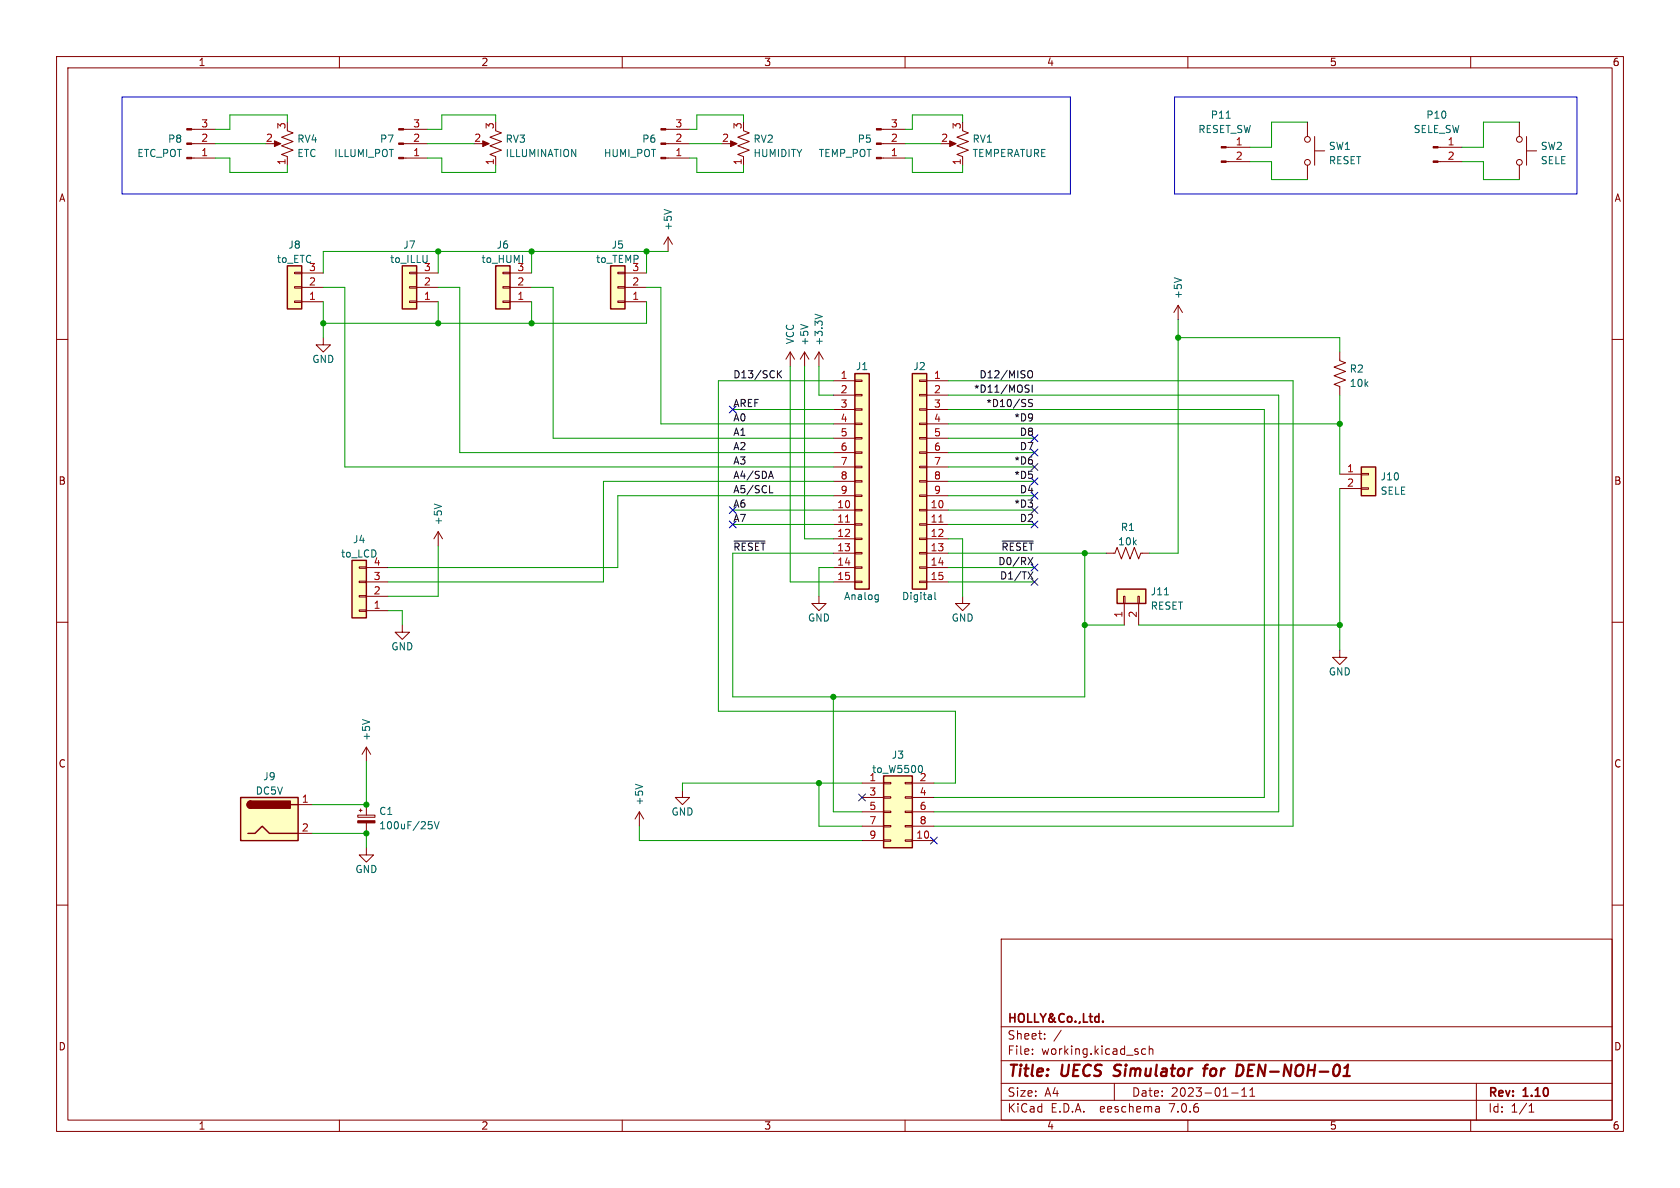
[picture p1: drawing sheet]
<svg xmlns="http://www.w3.org/2000/svg" width="297mm" height="210mm" viewBox="0 0 297 210" stroke-linecap="round" stroke-linejoin="round" font-family="sans-serif">
<g fill="none" stroke="#840000" stroke-width=".18">
<path d="M10 10h277v190h-277zM12 12h273v186h-273zM60 10v2M110 10v2M160 10v2M210 10v2M260 10v2M33.9 22.9h4.2M33.9 25.4h4.2M33.9 27.9h4.2M48.3 25.4h1M50.8 23.1l1 .4-2 .8 2 .7-2 .8 2 .7-2 .8 1 .4v1.5"/>
<path d="M71.3 22.9h4.3M71.3 25.4h4.3M71.3 27.9h4.3M85.1 25.4h1M87.6 23.1l1 .4-2 .8 2 .7-2 .8 2 .7-2 .8 1 .4v1.5M117.7 22.9h4.2M117.7 25.4h4.2M117.7 27.9h4.2M128.9 25.4h1M131.4 23.1l1.1 .4-2.1 .8 2.1 .7-2.1 .8 2.1 .7-2.1 .8 1 .4v1.5M155.8 22.9h4.2M155.8 25.4h4.2"/>
<path d="M155.8 27.9h4.2M167.6 25.4h1.1M170.2 23.1l1 .4-2 .8 2 .7-2 .8 2 .7-2 .8 1 .4v1.5M216.8 28.6h4.2M216.8 26h4.2M231.1 21.6v2.5M231.1 29.2v2.6M232.4 26.7h1.8M232.4 24.1v5.1M254.2 28.6h4.2M254.2 26h4.2M268.6 21.6v2.5"/>
<path d="M268.6 29.2v2.6M269.9 26.7h1.8M269.9 24.1v5.1M10 60h2M52.1 48.1h1.2v.3h-1.2zM52.1 50.7h1.2v.2h-1.2zM52.1 53.2h1.2v.3h-1.2zM53.3 53.3h3.8M53.3 50.8h3.8M53.3 48.3h3.8M57.1 59.7v1.3h1.3l-1.3 1.2-1.2-1.2h1.2M72.4 48.1h1.3v.3h-1.3z"/>
<path d="M72.4 50.7h1.3v.2h-1.3zM72.4 53.2h1.3v.3h-1.3zM73.7 53.3h3.8M73.7 50.8h3.8M73.7 48.3h3.8M88.9 48.1h1.3v.3h-1.3zM88.9 50.7h1.3v.2h-1.3zM88.9 53.2h1.3v.3h-1.3zM90.2 53.3h3.8M90.2 50.8h3.8M90.2 48.3h3.8M109.2 48.1h1.3v.3h-1.3z"/>
<path d="M109.2 50.7h1.3v.2h-1.3zM109.2 53.2h1.3v.3h-1.3zM110.5 53.3h3.8M110.5 50.8h3.8M110.5 48.3h3.8M118.1 41.9l-.8 1.3M118.1 41.9v2.6M118.1 41.9l.8 1.3M208.3 54l-.8 1.2M208.3 54v2.5M208.3 54l.7 1.2M285 60h2"/>
<path d="M139.7 62.2l-.8 1.3M139.7 62.2v2.6M139.7 62.2l.8 1.3M142.2 62.2l-.7 1.3M142.2 62.2v2.6M142.2 62.2l.8 1.3M144.8 62.2l-.8 1.3M144.8 62.2v2.6M144.8 62.2l.7 1.3M147.3 67.3h3.8M147.3 69.9h3.8M147.3 72.4h3.8"/>
<path d="M147.3 74.9h3.8M147.3 77.5h3.8M151.1 79.9h1.3v.2h-1.3zM151.1 77.3h1.3v.3h-1.3zM151.1 74.8h1.3v.3h-1.3zM151.1 72.3h1.3v.2h-1.3zM151.1 69.7h1.3v.3h-1.3zM151.1 67.2h1.3v.2h-1.3zM162.6 79.9h1.2v.2h-1.2zM162.6 77.3h1.2v.3h-1.2zM162.6 74.8h1.2v.3h-1.2zM162.6 72.3h1.2v.2h-1.2z"/>
<path d="M162.6 69.7h1.2v.3h-1.2zM162.6 67.2h1.2v.2h-1.2zM163.8 67.3h3.8M163.8 69.9h3.8M163.8 72.4h3.8M163.8 74.9h3.8M163.8 77.5h3.8M236.9 62.2v1.6l1 .3-2.1 .8 2.1 .8-2.1 .7 2.1 .8-2.1 .7 1.1 .4v1.6M77.5 94l-.8 1.3M77.5 94v2.5M77.5 94l.7 1.3M147.3 90.2h3.8"/>
<path d="M147.3 92.7h3.8M147.3 95.3h3.8M147.3 97.8h3.8M147.3 80h3.8M147.3 82.6h3.8M147.3 85.1h3.8M147.3 87.6h3.8M151.1 97.7h1.3v.2h-1.3zM151.1 95.1h1.3v.3h-1.3zM151.1 92.6h1.3v.2h-1.3zM151.1 90h1.3v.3h-1.3zM151.1 87.5h1.3v.3h-1.3z"/>
<path d="M151.1 85h1.3v.2h-1.3zM151.1 82.4h1.3v.3h-1.3zM162.6 97.7h1.2v.2h-1.2zM162.6 95.1h1.2v.3h-1.2zM162.6 92.6h1.2v.2h-1.2zM162.6 90h1.2v.3h-1.2zM162.6 87.5h1.2v.3h-1.2zM162.6 85h1.2v.2h-1.2zM162.6 82.4h1.2v.3h-1.2zM163.8 90.2h3.8M163.8 92.7h3.8M163.8 95.3h3.8"/>
<path d="M163.8 97.8h3.8M163.8 80h3.8M163.8 82.6h3.8M163.8 85.1h3.8M163.8 87.6h3.8M195.6 97.8h1.5l.4-1 .7 2 .8-2 .8 2 .7-2 .8 2 .4-1h1.5M236.9 83.8h3.8M236.9 86.4h3.8M240.7 86.2h1.2v.3h-1.2zM240.7 83.7h1.2v.2h-1.2zM10 110h2M63.5 100.2h1.3v.3h-1.3z"/>
<path d="M63.5 102.7h1.3v.3h-1.3zM63.5 105.3h1.3v.2h-1.3zM63.5 107.8h1.3v.3h-1.3zM64.8 100.3h3.8M64.8 102.9h3.8M64.8 108h3.8M64.8 105.4h3.8M71.1 110.5v1.3h1.3l-1.3 1.2-1.3-1.2h1.3M144.8 105.4v1.3h1.2l-1.2 1.3-1.3-1.3h1.3M147.3 100.3h3.8M147.3 102.9h3.8M151.1 102.7h1.3v.3h-1.3z"/>
<path d="M151.1 100.2h1.3v.3h-1.3zM162.6 102.7h1.2v.3h-1.2zM162.6 100.2h1.2v.3h-1.2zM163.8 100.3h3.8M163.8 102.9h3.8M170.2 105.4v1.3h1.2l-1.2 1.3-1.3-1.3h1.3M198.6 105.4h.3v1.3h-.3zM198.8 106.7v3.8M201.2 105.4h.2v1.3h-.2zM201.3 106.7v3.8M236.9 114.9v1.3h1.2l-1.2 1.3-1.3-1.3h1.3M285 110h2"/>
<path d="M64.8 132.1v2.5M64.8 132.1l-.8 1.3M64.8 132.1l.7 1.3M120.6 139.7v1.3h1.3l-1.3 1.2-1.2-1.2h1.2M152.4 138.4h3.8M156.2 138.3h1.3v.3h-1.3zM160 138.3h1.3v.3h-1.3zM161.3 138.4h3.8M10 160h2M52.7 142.2h2.5M52.7 147.3h2.5M63.2 144.1h3.1v.4h-3.1z"/>
<path d="M63.5 143.3h.5M63.8 143v.5M64.8 149.9v1.2h1.2l-1.2 1.3-1.3-1.3h1.3M64.8 142.2v1.9M64.8 145.5v1.8M113 143.5l-.7 1.3M113 143.5v2.6M113 143.5l.8 1.3M152.4 148.6h3.8M152.4 141h3.8M152.4 143.5h3.8M152.4 146.1h3.8"/>
<path d="M156.2 148.5h1.3v.2h-1.3zM156.2 145.9h1.3v.3h-1.3zM156.2 143.4h1.3v.2h-1.3zM156.2 140.8h1.3v.3h-1.3zM160 148.5h1.3v.2h-1.3zM160 145.9h1.3v.3h-1.3zM160 143.4h1.3v.2h-1.3zM160 140.8h1.3v.3h-1.3zM161.3 148.6h3.8M161.3 141h3.8M161.3 143.5h3.8M161.3 146.1h3.8"/>
<path d="M285 160h2M177 166h108v32h-108zM60 198v2M110 198v2M160 198v2M177 194.5h108M177 191.5h108M177 187.5h108M177 181.5h108M182.5 186.3v.1M182.5 185.5v.1M184.7 183.6v.1"/>
<path d="M184.7 182.8v.1M187.6 182.1l-1.3 2M197 191.5v3M202.5 185.5l-.4-.1-.3 .3v.4l.2 .2h.5M203.2 185.5l.2-.1 .3 .1 .1 .9M203.2 184.9v1.5M204.9 195.7l.1 .9M205 196.5l-.2 .1M205 196h-.2M210 198v2M217.7 193.2h1.2M219.5 193.8h.9"/>
<path d="M219.5 192.7l.5-.4v1.5M221 193.8h.8M221 192.7l.4-.4v1.5M260 198v2M261 191.5v6.5M270.3 196.6h.9M270.3 195.5l.4-.4v1.5"/>
<circle cx="231.1" cy="28.7" r=".51"/>
<circle cx="231.1" cy="24.6" r=".51"/>
<circle cx="268.6" cy="28.7" r=".51"/>
<circle cx="268.6" cy="24.6" r=".51"/>
</g>
<path d="M196.8 190.1l.3 .1M197.1 188.4l-.1 .4 .1 .2M212.7 188.9h.8M213.6 188.2l-.4 .1-.2 .2-.2 1.7M219.3 188.2a1.11 1.11 0 0 1 0 1.9" fill="none" stroke="#840000" stroke-width=".4"/>
<path d="M195 180.5v.2" fill="none" stroke="#840000" stroke-width=".3"/>
<g fill="#ffffc2" stroke="#ffffc2" stroke-width=".18">
<path d="M151.1 66h2.6v38.1h-2.6z"/>
<path d="M156.2 137.2h5.1v12.7h-5.1z"/>
<path d="M240.7 82.6h2.5v5h-2.5z"/>
<path d="M197.5 104.1h5.1v2.6h-5.1z"/>
<path d="M161.3 66h2.5v38.1h-2.5z"/>
<path d="M107.9 47h2.6v7.6h-2.6z"/>
<path d="M87.6 47h2.6v7.6h-2.6z"/>
<path d="M42.5 141h10.2v7.6h-10.2z"/>
<path d="M71.1 47h2.6v7.6h-2.6z"/>
<path d="M50.8 47h2.5v7.6h-2.5z"/>
<path d="M62.2 99.1h2.6v10.1h-2.6z"/>
</g>
<g fill="none" stroke="#840000" stroke-width=".25">
<path d="M50.8 47h2.5v7.6h-2.5zM71.1 47h2.6v7.6h-2.6zM87.6 47h2.6v7.6h-2.6zM107.9 47h2.6v7.6h-2.6zM151.1 66h2.6v38.1h-2.6zM161.3 66h2.5v38.1h-2.5zM62.2 99.1h2.6v10.1h-2.6zM240.7 82.6h2.5v5h-2.5zM197.5 104.1h5.1v2.6h-5.1zM156.2 137.2h5.1v12.7h-5.1zM42.5 141h10.2v7.6h-10.2zM43.8 147.3h1.3l1.3-1.2 1.2 1.2h5.1"/>
<path d="M44.3 141.6a.64 .64 0 0 0-.6 .6 .64 .64 0 0 0 .6 .7M51.4 142.2h1.3"/>
</g>
<path d="M149.5 92.3h.7M166 92.3h.7" fill="none" stroke="#a90000" stroke-width=".18"/>
<g fill="none" stroke="#006464" stroke-width=".18">
<path d="M117.4 37l1.3 .5M216.8 20.9h.7M141.5 57.4l1.3 .4M144.1 55.5l1.3 .5M207.6 49.1l1.3 .4M76.8 89.1l1.2 .4M154.9 105.1l.4 .1M155.3 105.1v1.1l-.3 .2M155.3 105.9l-.4 .1M165.3 104.7v1.1l.2 .2M205.9 105.2h.7M64.1 127.2l1.2 .4"/>
<path d="M112.3 138.6l1.3 .5M162.7 135.3l.3 .2v.8M75.7 145.2h.7M76.2 145.7l.2 .3v.3l-.2 .2M76.8 145.2l.4 1.3 .4-1.3"/>
</g>
<g fill="#840000" stroke="#840000" stroke-width=".18">
<path d="M33 22.7h.9v.3h-.9z"/>
<path d="M33 25.3h.9v.2h-.9z"/>
<path d="M33 27.8h.9v.3h-.9z"/>
<path d="M85.3 24.9l1.2 .5-1.2 .5z"/>
<path d="M63.2 145.1h3.1v.4h-3.1z"/>
<path d="M116.8 22.7h.9v.3h-.9z"/>
<path d="M116.8 25.3h.9v.2h-.9z"/>
<path d="M116.8 27.8h.9v.3h-.9z"/>
<path d="M48.5 24.9l1.2 .5-1.2 .5z"/>
<path d="M215.9 28.4h.9v.3h-.9z"/>
<path d="M215.9 25.9h.9v.3h-.9z"/>
<path d="M253.4 28.4h.8v.3h-.8z"/>
<path d="M253.4 25.9h.8v.3h-.8z"/>
<path d="M70.5 22.7h.8v.3h-.8z"/>
<path d="M70.5 25.3h.8v.2h-.8z"/>
<path d="M70.5 27.8h.8v.3h-.8z"/>
<path d="M167.9 24.9l1.1 .5-1.1 .5z"/>
<path d="M154.9 22.7h.9v.3h-.9z"/>
<path d="M154.9 25.3h.9v.2h-.9z"/>
<path d="M154.9 27.8h.9v.3h-.9z"/>
<path d="M129.2 24.9l1.1 .5-1.1 .5z"/>
</g>
<g fill="#840000" stroke="#840000" stroke-width=".25">
<path d="M43.9 141.8l.4-.2v1.3a.64 .64 0 0 1-.6-.4 .64 .64 0 0 1 .2-.7z"/>
<path d="M44.3 141.6h7v1.3h-7z"/>
</g>
<g fill="none" stroke="#0f0f0f" stroke-width=".18">
<path d="M137.6 66.1l.6 .7M138.2 65.5l-.8 .8M181.4 68.7l.4 .1 .1 .3-.2 .2h-.3M181.4 68.1h.5M181.8 65.7l.2-.2a.43 .43 0 0 1 .5 .5v.4a.43 .43 0 0 1-.3 .4 .43 .43 0 0 1-.4-.2M182.5 68.1v1.2M182.5 70.7l-.4-.1-.2 .1v.4l.5 .2 .1 .3-.2 .3-.5-.1M129.8 95.7h5.5M136 84.2h.6M136.1 87.1h.6M136.3 83.3l.4 1.3M177.2 95.7h5.5"/>
<path d="M181.8 98.5l.8 1.3M182.6 98.5l-.8 1.3M181.8 101.1l.8 1.3M182.6 101.1l-.8 1.3"/>
</g>
<path d="M21.6 17.1h167.6v17.2h-167.6zM207.6 17.1h71.2v17.2h-71.2z" fill="none" stroke="#0000c2" stroke-width=".18"/>
<g fill="none" stroke="#009600" stroke-width=".18">
<path d="M38.1 27.9h2.5v2.6h10.2v-1.3M38.1 25.4h8.9M50.8 21.6v-1.3h-10.2v2.6h-2.5M75.6 27.9h2.5v2.6h9.5v-1.3M75.6 25.4h8.2M87.6 21.6v-1.3h-9.5v2.6h-2.5M121.9 27.9h1.3v2.6h8.2v-1.3M121.9 25.4h5.7M131.4 21.6v-1.3h-8.2v2.6h-1.3M160 27.9h1.3v2.6h8.9v-1.3M160 25.4h6.4M170.2 21.6v-1.3h-8.9v2.6h-1.3"/>
<path d="M221 28.6h3.8v3.2h6.3M231.1 21.6h-6.3v4.4h-3.8M258.4 28.6h3.9v3.2h6.3M268.6 21.6h-6.3v4.4h-3.9M57.1 50.8h3.9v31.8h86.3M57.1 53.3v6.4M77.5 50.8h3.8v29.2h66M77.5 44.5v3.8M77.5 53.3v3.9M94 50.8h3.8v26.7h49.5M94 44.5v3.8M94 53.3v3.9"/>
<path d="M114.3 50.8h2.5v24.1h30.5M114.3 44.5v3.8M114.3 53.3v3.9h-57.2M118.1 44.5h-61v3.8M208.3 56.5v41.3h-5.1M208.3 59.7h28.6v2.5M129.5 72.4h17.8M139.7 64.8v38.1h7.6M142.2 64.8v30.5h5.1M144.8 64.8v5.1h2.5M147.3 67.3h-20.3v58.4h41.9v12.7h-3.8M167.6 74.9h69.3"/>
<path d="M167.6 69.9h58.5v73.6h-61M167.6 77.5h15.3M167.6 67.3h61v78.8h-63.5M167.6 72.4h55.9v68.6h-58.4M236.9 69.9v13.9M77.5 96.5v8.9h-8.9M129.5 92.7h17.8M129.5 90.2h17.8M147.3 85.1h-40.6v17.8h-38.1M147.3 87.6h-38.1v12.7h-40.6M147.3 97.8h-17.8v25.4h62.3v-25.4M167.6 80h15.3"/>
<path d="M167.6 85.1h15.3M167.6 82.6h15.3M167.6 87.6h15.3M167.6 95.3h2.6v10.1M167.6 92.7h15.3M167.6 90.2h15.3M167.6 97.8h28M236.9 86.4v28.5M68.6 108h2.5v2.5M147.3 100.3h-2.5v5.1M167.6 100.3h15.3M167.6 102.9h15.3"/>
<path d="M191.8 110.5h7M201.3 110.5h35.6M64.8 134.6v7.6h-9.6M144.8 138.4v7.7h7.6M147.3 123.2v20.3h5.1M152.4 138.4h-31.8v1.3M55.2 147.3h9.6v2.6M113 146.1v2.5h39.4"/>
</g>
<g fill="none" stroke="#000084" stroke-width=".18">
<path d="M128.9 71.8l1.2 1.2M130.1 71.8l-1.2 1.2M182.3 79.4l1.2 1.2M182.3 76.9l1.2 1.2M183.5 79.4l-1.2 1.2M183.5 76.9l-1.2 1.2M128.9 89.6l1.2 1.2M128.9 92.1l1.2 1.2M130.1 89.6l-1.2 1.2M130.1 92.1l-1.2 1.2M182.3 87l1.2 1.2M182.3 99.7l1.2 1.2"/>
<path d="M182.3 92.1l1.2 1.2M182.3 89.6l1.2 1.2M182.3 81.9l1.2 1.3M182.3 84.5l1.2 1.2M183.5 87l-1.2 1.2M183.5 99.7l-1.2 1.2M183.5 92.1l-1.2 1.2M183.5 89.6l-1.2 1.2M183.5 81.9l-1.2 1.3M183.5 84.5l-1.2 1.2M182.3 102.3l1.2 1.2M183.5 102.3l-1.2 1.2"/>
<path d="M151.8 140.4l1.2 1.2M153 140.4l-1.2 1.2M164.5 148l1.2 1.2M165.7 148l-1.2 1.2"/>
</g>
<g fill="#009600" stroke="#009600" stroke-width=".18">
<circle cx="236.9" cy="110.5" r=".46"/>
<circle cx="236.9" cy="74.9" r=".46"/>
<circle cx="208.3" cy="59.7" r=".46"/>
<circle cx="191.8" cy="97.8" r=".46"/>
<circle cx="64.8" cy="142.2" r=".46"/>
<circle cx="64.8" cy="147.3" r=".46"/>
<circle cx="147.3" cy="123.2" r=".46"/>
<circle cx="191.8" cy="110.5" r=".46"/>
<circle cx="144.8" cy="138.4" r=".46"/>
<circle cx="114.3" cy="44.5" r=".46"/>
<circle cx="94" cy="44.5" r=".46"/>
<circle cx="77.5" cy="44.5" r=".46"/>
<circle cx="77.5" cy="57.2" r=".46"/>
<circle cx="94" cy="57.2" r=".46"/>
<circle cx="57.1" cy="57.2" r=".46"/>
</g>
<g font-size="2.8" fill="#840000">
<text x="178" y="190.9">Title:</text>
<text x="187.7" y="190.9">UECS</text>
<text x="197.8" y="190.9">Simulator</text>
<text x="214.5" y="190.9">for</text>
<text x="221" y="190.9">DEN-NOH-01</text>
</g>
<g font-size="2.1" fill="#840000">
<text x="178" y="184">Sheet:</text>
<text x="178" y="181.2">HOLLY&amp;Co.,Ltd.</text>
<text x="178" y="186.7">File:</text>
<text x="184.1" y="186.7">working.kicad_sch</text>
<text x="178" y="196.9">KiCad</text>
<text x="178" y="194.1">Size:</text>
<text x="184.7" y="194.1">A4</text>
<text x="185.7" y="196.9">E.D.A.</text>
<text x="194.6" y="196.9">eeschema</text>
<text x="200" y="194.1">Date:</text>
<text x="207" y="196.9">7.0.6</text>
<text x="207" y="194.1">2023-01-11</text>
<text x="263" y="194.3">Rev:</text>
<text x="263" y="196.9">Id:</text>
<text x="267.1" y="196.9">1/1</text>
<text x="269.4" y="194.3">1.10</text>
</g>
<g font-size="1.8" fill="#840000">
<text x="35" y="11.9">1</text>
<text x="85" y="11.9">2</text>
<text x="135" y="11.9">3</text>
<text x="185" y="11.9">4</text>
<text x="235" y="11.9">5</text>
<text x="285" y="11.9">6</text>
<text x="10.3" y="35.9">A</text>
<text x="285.3" y="35.9">A</text>
<text x="10.3" y="85.9">B</text>
<text x="285.3" y="85.9">B</text>
<text x="10.3" y="135.9">C</text>
<text x="285.3" y="135.9">C</text>
<text x="10.3" y="185.9">D</text>
<text x="285.3" y="185.9">D</text>
<text x="35" y="199.9">1</text>
<text x="85" y="199.9">2</text>
<text x="135" y="199.9">3</text>
<text x="185" y="199.9">4</text>
<text x="235" y="199.9">5</text>
<text x="285" y="199.9">6</text>
</g>
<g font-size="1.8" fill="#a90000">
<text x="35.5" y="22.6">3</text>
<text x="50.5" y="22.9" transform="rotate(-90 50.5 22.9)">3</text>
<text x="73" y="22.6">3</text>
<text x="87.4" y="22.9" transform="rotate(-90 87.4 22.9)">3</text>
<text x="119.3" y="22.6">3</text>
<text x="131.2" y="22.9" transform="rotate(-90 131.2 22.9)">3</text>
<text x="157.4" y="22.6">3</text>
<text x="169.9" y="22.9" transform="rotate(-90 169.9 22.9)">3</text>
<text x="35.5" y="27.7">1</text>
<text x="35.5" y="25.1">2</text>
<text x="46.9" y="25.1">2</text>
<text x="50.5" y="29.3" transform="rotate(-90 50.5 29.3)">1</text>
<text x="73" y="27.7">1</text>
<text x="73" y="25.1">2</text>
<text x="83.7" y="25.1">2</text>
<text x="87.4" y="29.3" transform="rotate(-90 87.4 29.3)">1</text>
<text x="119.3" y="27.7">1</text>
<text x="119.3" y="25.1">2</text>
<text x="127.6" y="25.1">2</text>
<text x="131.2" y="29.3" transform="rotate(-90 131.2 29.3)">1</text>
<text x="157.4" y="27.7">1</text>
<text x="157.4" y="25.1">2</text>
<text x="166.3" y="25.1">2</text>
<text x="169.9" y="29.3" transform="rotate(-90 169.9 29.3)">1</text>
<text x="218.4" y="25.8">1</text>
<text x="218.4" y="28.3">2</text>
<text x="255.8" y="25.8">1</text>
<text x="255.8" y="28.3">2</text>
<text x="54.5" y="53.1">1</text>
<text x="54.5" y="50.5">2</text>
<text x="74.9" y="53.1">1</text>
<text x="74.9" y="50.5">2</text>
<text x="91.4" y="53.1">1</text>
<text x="91.4" y="50.5">2</text>
<text x="91.4" y="48">3</text>
<text x="111.7" y="53.1">1</text>
<text x="111.7" y="50.5">2</text>
<text x="111.7" y="48">3</text>
<text x="148.5" y="67.1">1</text>
<text x="148.5" y="69.6">2</text>
<text x="165" y="67.1">1</text>
<text x="165" y="69.6">2</text>
<text x="148.5" y="72.1">3</text>
<text x="148.5" y="74.7">4</text>
<text x="148.5" y="77.2">5</text>
<text x="165" y="72.1">3</text>
<text x="165" y="74.7">4</text>
<text x="165" y="77.2">5</text>
<text x="148.5" y="79.8">6</text>
<text x="148.5" y="82.3">7</text>
<text x="165" y="79.8">6</text>
<text x="165" y="82.3">7</text>
<text x="238.1" y="83.6">1</text>
<text x="147.9" y="89.9">10</text>
<text x="148.5" y="84.8">8</text>
<text x="148.5" y="87.4">9</text>
<text x="164.4" y="89.9">10</text>
<text x="165" y="84.8">8</text>
<text x="165" y="87.4">9</text>
<text x="238.1" y="86.1">2</text>
<text x="147.9" y="92.5">11</text>
<text x="147.9" y="95">12</text>
<text x="164.4" y="92.5">11</text>
<text x="164.4" y="95">12</text>
<text x="147.9" y="97.5">13</text>
<text x="147.9" y="100.1">14</text>
<text x="164.4" y="97.5">13</text>
<text x="164.4" y="100.1">14</text>
<text x="66" y="107.7">1</text>
<text x="66" y="105.2">2</text>
<text x="66" y="102.6">3</text>
<text x="147.9" y="102.6">15</text>
<text x="164.4" y="102.6">15</text>
<text x="198.5" y="109.3" transform="rotate(-90 198.5 109.3)">1</text>
<text x="201" y="109.3" transform="rotate(-90 201 109.3)">2</text>
<text x="53.3" y="142">1</text>
<text x="153.6" y="140.7">3</text>
<text x="153.6" y="143.3">5</text>
<text x="162.5" y="140.7">4</text>
<text x="162.5" y="143.3">6</text>
<text x="53.3" y="147.1">2</text>
<text x="153.6" y="145.8">7</text>
<text x="153.6" y="148.3">9</text>
<text x="161.9" y="148.3">10</text>
<text x="162.5" y="145.8">8</text>
</g>
<g font-size="1.8" fill="#006464">
<text x="211.7" y="23.7">RESET_SW</text>
<text x="214" y="21.2">P11</text>
<text x="249.8" y="23.7">SELE_SW</text>
<text x="252.1" y="21.2">P10</text>
<text x="24.2" y="28">ETC_POT</text>
<text x="29.6" y="25.4">P8</text>
<text x="52.5" y="25.4">RV4</text>
<text x="52.5" y="28">ETC</text>
<text x="59" y="28">ILLUMI_POT</text>
<text x="67.1" y="25.4">P7</text>
<text x="89.3" y="25.4">RV3</text>
<text x="89.3" y="28">ILLUMINATION</text>
<text x="106.7" y="28">HUMI_POT</text>
<text x="113.4" y="25.4">P6</text>
<text x="133.1" y="25.4">RV2</text>
<text x="133.1" y="28">HUMIDITY</text>
<text x="144.6" y="28">TEMP_POT</text>
<text x="151.5" y="25.4">P5</text>
<text x="171.8" y="25.4">RV1</text>
<text x="171.8" y="28">TEMPERATURE</text>
<text x="234.8" y="29.2">RESET</text>
<text x="234.8" y="26.7">SW1</text>
<text x="272.3" y="26.7">SW2</text>
<text x="272.3" y="29.2">SELE</text>
<text x="119" y="40.9" transform="rotate(-90 119 40.9)">+5V</text>
<text x="48.9" y="46.7">to_ETC</text>
<text x="50.9" y="44.2">J8</text>
<text x="68.9" y="46.7">to_ILLU</text>
<text x="71.2" y="44.2">J7</text>
<text x="85" y="46.7">to_HUMI</text>
<text x="87.7" y="44.2">J6</text>
<text x="105.3" y="46.7">to_TEMP</text>
<text x="108" y="44.2">J5</text>
<text x="54.5" y="48">3</text>
<text x="74.9" y="48">3</text>
<text x="209.1" y="52.9" transform="rotate(-90 209.1 52.9)">+5V</text>
<text x="55.1" y="64.4">GND</text>
<text x="140.6" y="61" transform="rotate(-90 140.6 61)">VCC</text>
<text x="143.1" y="61.2" transform="rotate(-90 143.1 61.2)">+5V</text>
<text x="145.6" y="61.2" transform="rotate(-90 145.6 61.2)">+3.3V</text>
<text x="151.2" y="65.6">J1</text>
<text x="161.4" y="65.6">J2</text>
<text x="238.5" y="66.1">R2</text>
<text x="238.5" y="68.6">10k</text>
<text x="244" y="85.1">J10</text>
<text x="244" y="87.7">SELE</text>
<text x="78.3" y="93" transform="rotate(-90 78.3 93)">+5V</text>
<text x="198" y="94.1">R1</text>
<text x="60.2" y="98.8">to_LCD</text>
<text x="62.3" y="96.2">J4</text>
<text x="66" y="100.1">4</text>
<text x="197.6" y="96.6">10k</text>
<text x="149.1" y="106.3">Analog</text>
<text x="159.4" y="106.3">Digital</text>
<text x="203.3" y="108">RESET</text>
<text x="203.3" y="105.4">J11</text>
<text x="142.7" y="110.1">GND</text>
<text x="168.1" y="110.1">GND</text>
<text x="69.1" y="115.2">GND</text>
<text x="234.8" y="119.6">GND</text>
<text x="65.6" y="131.1" transform="rotate(-90 65.6 131.1)">+5V</text>
<text x="154.1" y="136.9">to_W5500</text>
<text x="157.6" y="134.3">J3</text>
<text x="45.1" y="140.7">DC5V</text>
<text x="46.4" y="138.1">J9</text>
<text x="113.9" y="142.5" transform="rotate(-90 113.9 142.5)">+5V</text>
<text x="153.6" y="138.2">1</text>
<text x="162.5" y="138.2">2</text>
<text x="66.9" y="144.3">C1</text>
<text x="66.9" y="146.8">100uF/25V</text>
<text x="118.6" y="144.4">GND</text>
<text x="62.7" y="154.5">GND</text>
</g>
<g font-size="1.8" fill="#0f0f0f">
<text x="129.5" y="67">D13/SCK</text>
<text x="172.1" y="69.5">*D11/MOSI</text>
<text x="173.1" y="67">D12/MISO</text>
<text x="129.5" y="77.1">A1</text>
<text x="129.5" y="74.6">A0</text>
<text x="129.5" y="72">AREF</text>
<text x="174.3" y="72">*D10/SS</text>
<text x="179.2" y="74.6">*D9</text>
<text x="180.2" y="77.1">D8</text>
<text x="129.5" y="82.2">A3</text>
<text x="129.5" y="79.7">A2</text>
<text x="179.2" y="82.2">*D6</text>
<text x="180.2" y="79.7">D7</text>
<text x="129.5" y="89.8">A6</text>
<text x="129.5" y="87.3">A5/SCL</text>
<text x="129.5" y="84.7">A4/SDA</text>
<text x="179.2" y="89.8">*D3</text>
<text x="179.2" y="84.7">*D5</text>
<text x="180.2" y="87.3">D4</text>
<text x="129.5" y="92.4">A7</text>
<text x="180.2" y="92.4">D2</text>
<text x="129.5" y="97.4">~{RESET}</text>
<text x="176.4" y="100">D0/RX</text>
<text x="176.9" y="97.4">~{RESET}</text>
<text x="176.7" y="102.5">D1/TX</text>
</g>
</svg>
